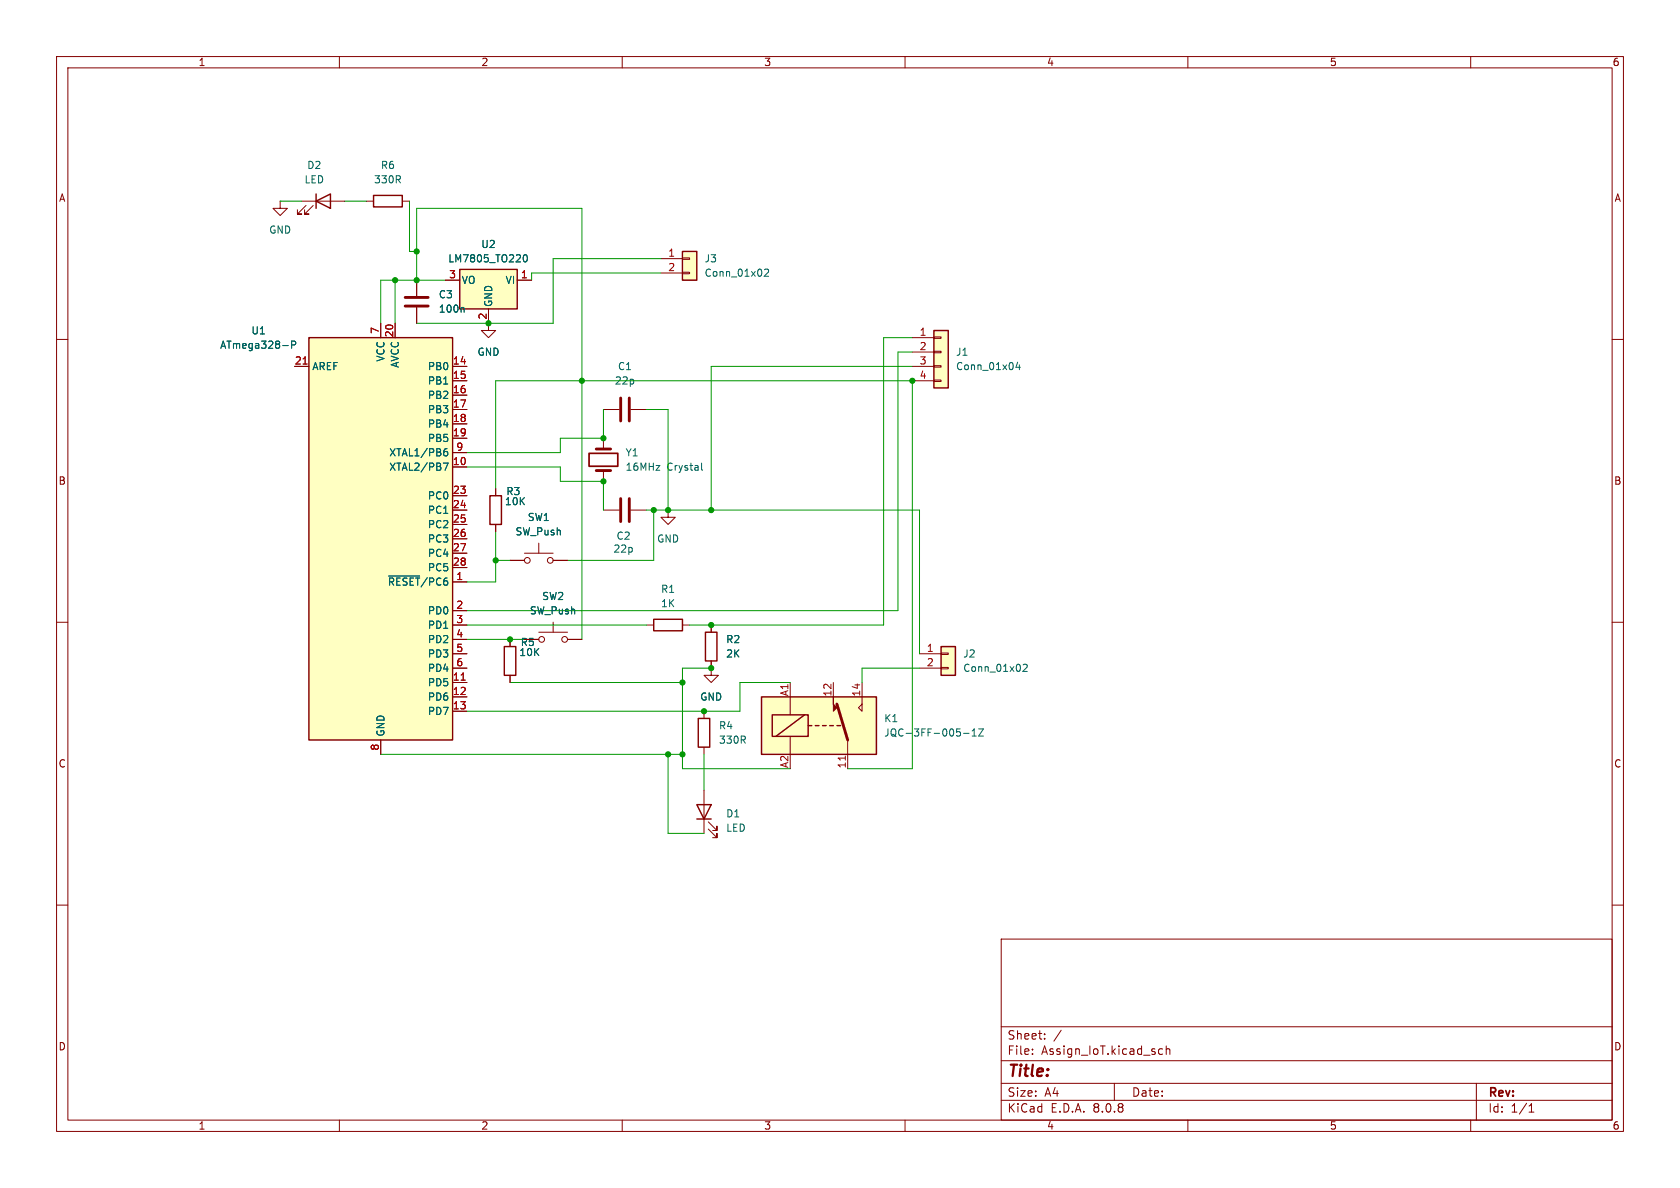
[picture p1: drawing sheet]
<svg xmlns="http://www.w3.org/2000/svg" width="297mm" height="210mm" viewBox="0 0 297 210" stroke-linecap="round" stroke-linejoin="round" font-family="sans-serif">
<g fill="none" stroke="#840000" stroke-width=".18">
<path d="M10 10h277v190h-277zM12 12h273v186h-273zM60 10v2M110 10v2M160 10v2M210 10v2M260 10v2M86.4 57.2v1.2h1.2l-1.2 1.3-1.3-1.3h1.3M10 60h2M285 60h2M90.2 99.1h2.5M92.7 97.8h5.1"/>
<path d="M95.2 96v1.8M97.8 99.1h2.5M10 110h2M90.2 113v1.3M90.2 119.4v1.3M92.7 113h2.5M95.2 111.8h5.1M97.8 110v1.8M100.3 113h2.6M114.3 110.5h1.3M120.6 110.5h1.3M125.7 118.1v1.3h1.3l-1.3 1.3-1.2-1.3h1.2"/>
<path d="M125.7 118.1h.1M125.7 110.5v1.3M125.7 116.8v1.3M285 110h2M124.5 125.7v1.3M124.5 132.1v1.3M124.5 139.7v7.6M125.2 146.6l1.5 1.5v-.8v.8h-.7M125.2 145.3l1.5 1.5v-.7v.7h-.7M10 160h2M177 166h108v32h-108zM285 160h2"/>
<path d="M60 198v2M110 198v2M160 198v2M177 194.5h108M177 191.5h108M177 187.5h108M177 181.5h108M182.5 186.3v.1M182.5 185.5v.1M184.7 183.6v.1M184.7 182.8v.1M187.6 182.1l-1.3 2"/>
<path d="M197 191.5v3M205 186.3h.5M205 185.5h.5M206.2 185.5l.2-.1 .3 .1 .1 .9M206.2 184.9v1.5M210 198v2M260 198v2M261 191.5v6.5M270.3 196.6h.9M270.3 195.5l.4-.4v1.5"/>
<circle cx="93.2" cy="99.1" r=".51"/>
<circle cx="97.3" cy="99.1" r=".51"/>
<circle cx="95.8" cy="113" r=".51"/>
<circle cx="99.8" cy="113" r=".51"/>
</g>
<path d="M89.2 114.3h2v5.1h-2zM115.6 109.5h5v2h-5zM124.7 111.8h2v5h-2zM123.4 127h2.1v5.1h-2.1zM123.2 142.2h2.5l-1.2 2.6zM123.2 144.8h2.5" fill="none" stroke="#840000" stroke-width=".25"/>
<path d="M120.6 44.5h2.6v5h-2.6z" fill="#ffffc2"/>
<path d="M116.8 45.7h3.8M116.8 48.3h3.8M120.6 48.1h1.3v.3h-1.3zM120.6 45.6h1.3v.2h-1.3zM106.7 77.5v1.9M106.7 83.2v1.9M106.7 90.2h2.8M111.5 90.2h2.8M118.1 90.2v1.2h1.3l-1.3 1.3-1.3-1.3h1.3M118.1 90.2h.1" fill="none" stroke="#840000" stroke-width=".18"/>
<path d="M120.6 44.5h2.6v5h-2.6z" fill="none" stroke="#840000" stroke-width=".25"/>
<path d="M135.2 47.7l.4-.1 .3 .3-.8 .9h.8M124 81.9v1l.2 .2" fill="none" stroke="#006464" stroke-width=".18"/>
<path d="M104.1 80.1h5.1v2.3h-5.1z" fill="none" stroke="#840000" stroke-width=".3"/>
<path d="M105.4 79.4h2.5M105.4 83.2h2.5M109.7 88.1v4.1M111.3 88.1v4.1" fill="none" stroke="#840000" stroke-width=".51"/>
<path d="M166.4 114.3h2.5v5.1h-2.5z" fill="#ffffc2"/>
<path d="M162.6 115.6h3.8M162.6 118.1h3.8M166.4 118h1.2v.2h-1.2zM166.4 115.4h1.2v.3h-1.2z" fill="none" stroke="#840000" stroke-width=".18"/>
<path d="M166.4 114.3h2.5v5.1h-2.5z" fill="none" stroke="#840000" stroke-width=".25"/>
<path d="M180.9 117.5l.5-.1 .2 .4-.8 .9h.8" fill="none" stroke="#006464" stroke-width=".18"/>
<path d="M134.6 123.2h20.3v10.2h-20.3z" fill="#ffffc2"/>
<path d="M139.7 120.7v5.7M139.7 130.2v3.2M147.3 120.7v2.5M149.9 130.8v5.1M152.4 120.7v5l-.6-.6 .6-.6" fill="none" stroke="#840000" stroke-width=".18"/>
<path d="M134.6 123.2h20.3v10.2h-20.3zM136.5 126.4h6.4v3.8h-6.4zM142.2 126.4l-5 3.8M142.9 128.3h.6M144.1 128.3h.7M145.4 128.3h.6M146.7 128.3h.6M148 128.3h.6" fill="none" stroke="#840000" stroke-width=".25"/>
<path d="M148 124.5l1.9 6.3" fill="none" stroke="#840000" stroke-width=".51"/>
<path d="M147.3 123.2v1.3l.7 .6-.7 .6z" fill="#840000" stroke="#840000" stroke-width=".18"/>
<path d="M149.4 133.7v.7" fill="none" stroke="#a90000" stroke-width=".18"/>
<path d="M170.4 129.6h.9M171.9 130.1h.7M171.9 129.2l.3-.4v1.3M173 128.8h.9l-.9 1.3h.9" fill="none" stroke="#006464" stroke-width=".18"/>
<path d="M165.1 58.4h2.5v10.2h-2.5z" fill="#ffffc2"/>
<g fill="none" stroke="#840000" stroke-width=".18">
<path d="M49.5 35.6v1.2h1.3l-1.3 1.3-1.2-1.3h1.2M49.5 35.6h.1M53.3 35.6h7.7M54.1 36.3l-1.5 1.5h.7h-.7v-.7M55.4 36.3l-1.6 1.5h.8h-.8v-.7M64.8 35.6h1.2M71.1 35.6h1.3M73.7 49.5v2.8M73.7 54.4v2.8M161.3 59.7h3.8M165.1 59.6h1.3v.2h-1.3zM106.7 72.4h2.8"/>
<path d="M111.5 72.4h2.8M161.3 62.2h3.8M161.3 64.8h3.8M161.3 67.3h3.8M165.1 67.2h1.3v.2h-1.3zM165.1 64.6h1.3v.3h-1.3zM165.1 62.1h1.3v.3h-1.3zM87.6 86.4v1.2M87.6 92.7v1.3"/>
</g>
<path d="M55.9 35.6l2.5-1.3v2.5zM55.9 34.3v2.5M66 34.5h5.1v2.1h-5.1zM165.1 58.4h2.5v10.2h-2.5zM86.6 87.6h2v5.1h-2z" fill="none" stroke="#840000" stroke-width=".25"/>
<path d="M81.9 54.3l.2 .2v.7M179.9 64l-.3 .9h.8M180.2 64.5v.8" fill="none" stroke="#006464" stroke-width=".18"/>
<path d="M71.6 52.6h4.1M71.6 54.1h4.1M109.7 70.4v4M111.3 70.4v4" fill="none" stroke="#840000" stroke-width=".51"/>
<path d="M54.6 59.7h25.4v71.1h-25.4z" fill="#ffffc2"/>
<path d="M54.6 59.7h25.4v71.1h-25.4z" fill="none" stroke="#840000" stroke-width=".25"/>
<g fill="none" stroke="#840000" stroke-width=".18">
<path d="M67.3 57.2v2.5M69.8 57.2v2.5M52.1 64.8h2.5M80 64.8h2.5M80 67.3h2.5M80 69.9h2.5M80 72.4h2.5M80 74.9h2.5M80 77.5h2.5M80 82.6h2.5M80 87.6h2.5M80 90.2h2.5"/>
<path d="M80 92.7h2.5M80 95.3h2.5M80 97.8h2.5M80 80h2.5M80 102.9h2.5M80 108h2.5M80 100.3h2.5M80 110.5h2.5M80 113h2.5M80 115.6h2.5M80 118.1h2.5M67.3 130.8v2.6"/>
<path d="M80 120.7h2.5M80 123.2h2.5M80 125.7h2.5"/>
</g>
<path d="M50 61.1h1M51.6 61l.6-.1 .1-.2-.1-.3-.6-.1v1.3M78.5 79.9l.4-.1 .3 .2-.2 .5-.3 .1-.2-.1M79 79.3l-.3 .1-.2 .2M78.4 81.9h.8l-.5 1.2M68.7 101.8h5.5" fill="none" stroke="#006464" stroke-width=".18"/>
<path d="M53.6 64.4h.7M81.5 120.2h.7" fill="none" stroke="#a90000" stroke-width=".18"/>
<path d="M81.3 47.6h10.1v7h-10.1z" fill="#ffffc2"/>
<path d="M81.3 47.6h10.1v7h-10.1z" fill="none" stroke="#840000" stroke-width=".25"/>
<g fill="none" stroke="#840000" stroke-width=".18">
<path d="M67.3 57.2v2.5M69.8 57.2v2.5M73.7 49.5v2.8M73.7 54.4v2.8M78.7 49.5h2.6M86.4 54.6v2.6M91.4 49.5h2.6M52.1 64.8h2.5M80 64.8h2.5M80 67.3h2.5M80 69.9h2.5M80 72.4h2.5"/>
<path d="M80 74.9h2.5M80 77.5h2.5M80 82.6h2.5M80 87.6h2.5M80 90.2h2.5M80 92.7h2.5M80 95.3h2.5M80 97.8h2.5M80 80h2.5M87.6 86.4v1.2M87.6 92.7v1.3M90.2 99.1h2.5"/>
<path d="M97.8 99.1h2.5M80 102.9h2.5M80 108h2.5M80 100.3h2.5M80 110.5h2.5M80 113h2.5M80 115.6h2.5M80 118.1h2.5M90.2 113v1.3M90.2 119.4v1.3M92.7 113h2.5M100.3 113h2.6"/>
<path d="M125.7 118.1h.1M125.7 110.5v1.3M125.7 116.8v1.3M67.3 130.8v2.6M80 120.7h2.5M80 123.2h2.5M80 125.7h2.5"/>
</g>
<path d="M81.9 54.3l.2 .2v.7M92.7 45.1l.1-.1a.68 .68 0 0 1 .4 .7 .68 .68 0 0 1-.4 .6 .84 .84 0 0 1-.1-1.2zM50 61.1h1M51.6 61l.6-.1 .1-.2-.1-.3-.6-.1v1.3M78.5 79.9l.4-.1 .3 .2-.2 .5-.3 .1-.2-.1M79 79.3l-.3 .1-.2 .2M78.4 81.9h.8l-.5 1.2M68.7 101.8h5.5" fill="none" stroke="#006464" stroke-width=".18"/>
<g fill="none" stroke="#009600" stroke-width=".18">
<path d="M49.5 35.6h3.8M61 35.6h3.8M72.4 35.6v8.9h1.3M69.8 49.5v7.7M73.7 49.5v-12.7h29.2v76.2M78.7 49.5h-11.4v7.7M116.8 48.3h-22.8v1.2M116.8 45.7h-19v11.5h-24.1M161.3 59.7h-5.1v50.8h-34.3M106.7 72.4v5.1h-7.6v2.5h-16.6M114.3 72.4h3.8v17.8M161.3 64.8h-35.6v25.4"/>
<path d="M161.3 62.2h-2.6v45.8h-76.2M82.5 82.6h16.6v2.5h7.6v5.1M87.6 86.4v-19.1h73.7v68.6h-11.4M87.6 94v8.9h-5.1M87.6 99.1h2.6M114.3 90.2h48.3v25.4M115.6 90.2v8.9h-15.3M82.5 110.5h31.8M82.5 113h10.2M125.7 118.1h-5.1v17.8h19.1M162.6 118.1h-10.2v2.6M67.3 133.4h53.3"/>
<path d="M90.2 120.7h30.4M118.1 133.4v13.9h6.4M124.5 133.4v6.3M139.7 120.7h-8.9v5h-48.3"/>
</g>
<path d="M53.6 64.4h.7M81.5 120.2h.7" fill="none" stroke="#a90000" stroke-width=".18"/>
<g fill="#009600" stroke="#009600" stroke-width=".18">
<circle cx="120.6" cy="120.7" r=".46"/>
<circle cx="124.5" cy="125.7" r=".46"/>
<circle cx="161.3" cy="67.3" r=".46"/>
<circle cx="118.1" cy="90.2" r=".46"/>
<circle cx="125.7" cy="90.2" r=".46"/>
<circle cx="118.1" cy="133.4" r=".46"/>
<circle cx="120.6" cy="133.4" r=".46"/>
<circle cx="86.4" cy="57.2" r=".46"/>
<circle cx="87.6" cy="99.1" r=".46"/>
<circle cx="90.2" cy="113" r=".46"/>
<circle cx="106.7" cy="85.1" r=".46"/>
<circle cx="106.7" cy="77.5" r=".46"/>
<circle cx="73.7" cy="44.5" r=".46"/>
<circle cx="73.7" cy="49.5" r=".46"/>
<circle cx="69.8" cy="49.5" r=".46"/>
<circle cx="102.9" cy="67.3" r=".46"/>
<circle cx="115.6" cy="90.2" r=".46"/>
<circle cx="125.7" cy="118.1" r=".46"/>
<circle cx="125.7" cy="110.5" r=".46"/>
</g>
<text font-size="2.8" fill="#840000" x="178" y="190.9">Title:</text>
<g font-size="2.1" fill="#840000">
<text x="178" y="184">Sheet:</text>
<text x="178" y="186.7">File:</text>
<text x="184.1" y="186.7">Assign_IoT.kicad_sch</text>
<text x="178" y="196.9">KiCad</text>
<text x="178" y="194.1">Size:</text>
<text x="184.7" y="194.1">A4</text>
<text x="185.7" y="196.9">E.D.A.</text>
<text x="193.3" y="196.9">8.0.8</text>
<text x="200" y="194.1">Date:</text>
<text x="263" y="194.3">Rev:</text>
<text x="263" y="196.9">Id:</text>
<text x="267.1" y="196.9">1/1</text>
</g>
<g font-size="1.8" fill="#840000">
<text x="35" y="11.9">1</text>
<text x="85" y="11.9">2</text>
<text x="135" y="11.9">3</text>
<text x="185" y="11.9">4</text>
<text x="235" y="11.9">5</text>
<text x="285" y="11.9">6</text>
<text x="10.3" y="35.9">A</text>
<text x="285.3" y="35.9">A</text>
<text x="86.1" y="56.6" transform="rotate(-90 86.1 56.6)">2</text>
<text x="10.3" y="85.9">B</text>
<text x="285.3" y="85.9">B</text>
<text x="10.3" y="135.9">C</text>
<text x="285.3" y="135.9">C</text>
<text x="10.3" y="185.9">D</text>
<text x="285.3" y="185.9">D</text>
<text x="35" y="199.9">1</text>
<text x="85" y="199.9">2</text>
<text x="135" y="199.9">3</text>
<text x="185" y="199.9">4</text>
<text x="235" y="199.9">5</text>
<text x="285" y="199.9">6</text>
</g>
<g font-size="1.8" fill="#006464">
<text x="53.7" y="32.6">LED</text>
<text x="54.2" y="30.1">D2</text>
<text x="66" y="32.6">330R</text>
<text x="67.2" y="30.1">R6</text>
<text x="47.5" y="41.5">GND</text>
<text x="79.2" y="46.6">LM7805_TO220</text>
<text x="85" y="44">U2</text>
<text x="124.5" y="46.6">J3</text>
<text x="77.5" y="52.9">C3</text>
<text x="81.5" y="50.4">VO</text>
<text x="89.3" y="50.4">VI</text>
<text x="124.5" y="49.1">Conn_01x02</text>
<text x="44.3" y="59.3">U1</text>
<text x="77.5" y="55.5">100n</text>
<text x="87.2" y="54.4" transform="rotate(-90 87.2 54.4)">GND</text>
<text x="38.8" y="61.9">ATmega328-P</text>
<text x="55.1" y="65.6">AREF</text>
<text x="68.2" y="64" transform="rotate(-90 68.2 64)">VCC</text>
<text x="70.7" y="65.1" transform="rotate(-90 70.7 65.1)">AVCC</text>
<text x="75.5" y="65.6">PB0</text>
<text x="84.3" y="63.1">GND</text>
<text x="109.1" y="65.6">C1</text>
<text x="168.9" y="63.1">J1</text>
<text x="168.9" y="65.6">Conn_01x04</text>
<text x="75.5" y="68.2">PB1</text>
<text x="75.5" y="70.7">PB2</text>
<text x="108.6" y="68.2">22p</text>
<text x="75.5" y="73.3">PB3</text>
<text x="75.5" y="75.8">PB4</text>
<text x="68.7" y="83.4">XTAL2/PB7</text>
<text x="68.7" y="80.9">XTAL1/PB6</text>
<text x="75.5" y="78.3">PB5</text>
<text x="110.5" y="80.9">Y1</text>
<text x="110.5" y="83.4">16MHz</text>
<text x="117.9" y="83.4">Crystal</text>
<text x="75.5" y="88.5">PC0</text>
<text x="89.2" y="89.5">10K</text>
<text x="89.4" y="87.7">R3</text>
<text x="75.5" y="91">PC1</text>
<text x="75.5" y="93.6">PC2</text>
<text x="91" y="94.8">SW_Push</text>
<text x="93.2" y="92.3">SW1</text>
<text x="108.9" y="95.6">C2</text>
<text x="75.5" y="96.1">PC3</text>
<text x="75.5" y="98.7">PC4</text>
<text x="75.5" y="101.2">PC5</text>
<text x="108.4" y="97.9">22p</text>
<text x="116.1" y="96.1">GND</text>
<text x="68.5" y="103.7">~{RESET}/PC6</text>
<text x="95.8" y="106.3">SW2</text>
<text x="116.8" y="105">R1</text>
<text x="116.8" y="107.5">1K</text>
<text x="75.5" y="108.8">PD0</text>
<text x="75.5" y="111.4">PD1</text>
<text x="75.5" y="113.9">PD2</text>
<text x="93.6" y="108.8">SW_Push</text>
<text x="128.3" y="113.9">R2</text>
<text x="75.5" y="116.4">PD3</text>
<text x="75.5" y="119">PD4</text>
<text x="91.7" y="116.2">10K</text>
<text x="92" y="114.4">R5</text>
<text x="128.3" y="116.4">2K</text>
<text x="170.2" y="116.4">J2</text>
<text x="170.2" y="119">Conn_01x02</text>
<text x="75.5" y="121.5">PD5</text>
<text x="75.5" y="124.1">PD6</text>
<text x="123.7" y="124.1">GND</text>
<text x="68.2" y="130.3" transform="rotate(-90 68.2 130.3)">GND</text>
<text x="75.5" y="126.6">PD7</text>
<text x="127" y="129.1">R4</text>
<text x="127" y="131.7">330R</text>
<text x="156.2" y="127.9">K1</text>
<text x="156.2" y="130.4">JQC-3FF-005-1Z</text>
<text x="128.3" y="144.7">D1</text>
<text x="128.3" y="147.2">LED</text>
</g>
<g font-size="1.8" fill="#a90000">
<text x="118" y="45.5">1</text>
<text x="79.3" y="49.3">3</text>
<text x="92" y="49.3">1</text>
<text x="118" y="48">2</text>
<text x="67.1" y="59.1" transform="rotate(-90 67.1 59.1)">7</text>
<text x="69.6" y="59.7" transform="rotate(-90 69.6 59.7)">20</text>
<text x="162.5" y="59.4">1</text>
<text x="52" y="64.5">21</text>
<text x="80" y="64.5">14</text>
<text x="162.5" y="62">2</text>
<text x="162.5" y="64.5">3</text>
<text x="80" y="67.1">15</text>
<text x="80" y="69.6">16</text>
<text x="162.5" y="67.1">4</text>
<text x="80" y="72.1">17</text>
<text x="80" y="74.7">18</text>
<text x="80" y="77.2">19</text>
<text x="80" y="82.3">10</text>
<text x="80.6" y="79.8">9</text>
<text x="80" y="87.4">23</text>
<text x="80" y="89.9">24</text>
<text x="80" y="92.5">25</text>
<text x="80" y="95">26</text>
<text x="80" y="97.5">27</text>
<text x="80" y="100.1">28</text>
<text x="80.6" y="102.6">1</text>
<text x="80.6" y="107.7">2</text>
<text x="80.6" y="110.2">3</text>
<text x="80.6" y="112.8">4</text>
<text x="80.6" y="115.3">5</text>
<text x="80.6" y="117.9">6</text>
<text x="163.8" y="115.3">1</text>
<text x="163.8" y="117.9">2</text>
<text x="80" y="120.4">11</text>
<text x="80" y="122.9">12</text>
<text x="80" y="125.5">13</text>
<text x="139.4" y="123.2" transform="rotate(-90 139.4 123.2)">A1</text>
<text x="147.1" y="123.2" transform="rotate(-90 147.1 123.2)">12</text>
<text x="152.1" y="123.2" transform="rotate(-90 152.1 123.2)">14</text>
<text x="67.1" y="132.8" transform="rotate(-90 67.1 132.8)">8</text>
<text x="139.4" y="135.9" transform="rotate(-90 139.4 135.9)">A2</text>
<text x="149.6" y="135.9" transform="rotate(-90 149.6 135.9)">11</text>
</g>
</svg>
